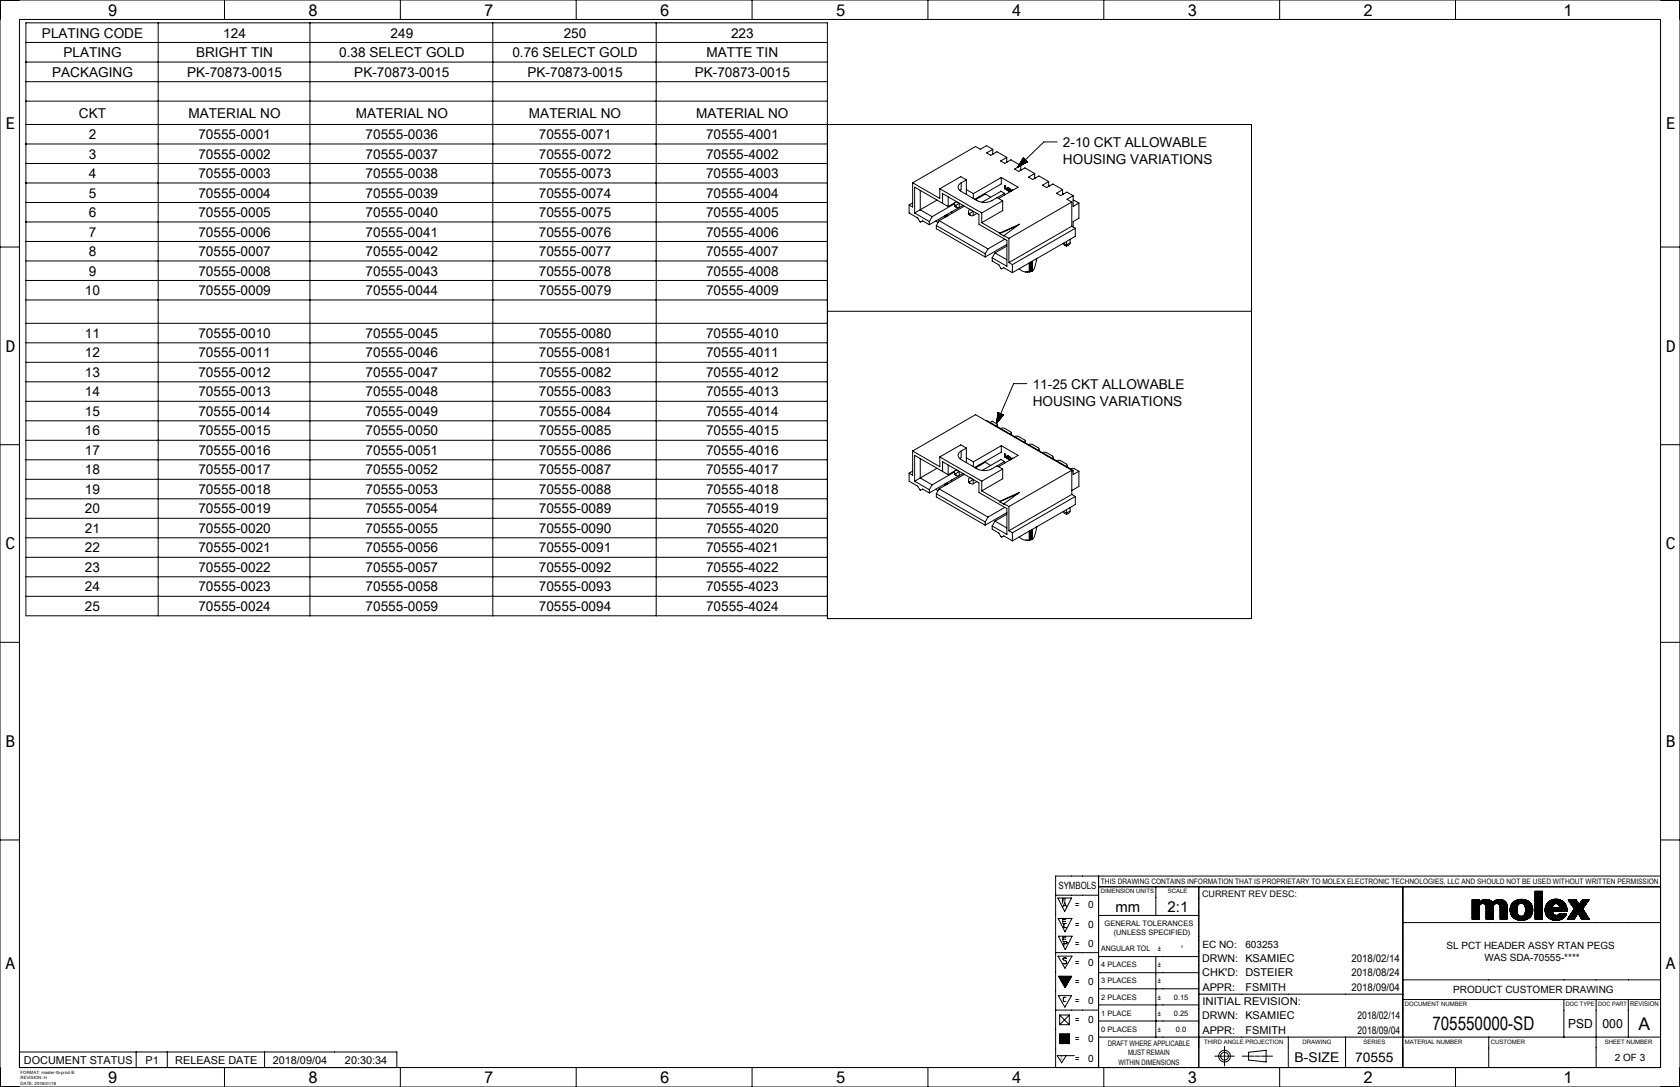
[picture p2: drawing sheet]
<svg xmlns="http://www.w3.org/2000/svg" width="432mm" height="279mm" viewBox="0 0 432 279" stroke-linecap="round" stroke-linejoin="round" font-family="sans-serif">
<g fill="none" stroke="#000" stroke-width=".26">
<path d="M0 0h431.8v279.4h-431.8zM5 5h421.8v269.4h-421.8zM6.7 10.9h206M6.7 16h206M40.7 5.9v152.4M57.7 0v5M79.7 5.9v152.4M102.9 0v5M126.7 5.9v152.4M148.1 0v5M168.7 5.9v152.4M193.3 0v5"/>
<path d="M238.5 0v5M283.7 0v5M328.9 0v5M374.1 0v5M6.7 32h315v127h-109v-153.1h-206v152.4h206M6.7 21h206M6.7 26h206M6.7 37h206M255.2 38.4l-1.6 .9 1.1 .6 1.5-.9 2.6 1.5M255.2 38.4l-1.6-.9-1.6 .9-1.3-.7-16.1 9.3M255.2 39.4l.1 .1M255.2 38.4v1.2"/>
<path d="M271.7 36.5h-3.4l-6.7 6.5M6.7 42h206M6.7 47h206M6.7 52h206M6.7 57.1h206M233.7 52.7v2.1l2.2 1.2 .7 1.1 .5-.3 1.8 1M234.6 47v6.2l-.9-.5M234.6 47l7 4v-2.5M234.6 52.2l-.9 .5M235.1 54.8l3.8 2.1M236.5 53.9l3.1 1.8M236.5 48.9v5"/>
<path d="M236.5 53.9l-1.4 .9M238.9 56.9v.9M239.6 55.7l-.7 1.2M240.5 56.8l.6 .4M240.7 58v.8l12.5 7.2M240.7 58l12.5 7.2M240.8 51.4l-4.3 2.5M241.4 56.7l12.5 7.3M241.4 56.7l-.7 1.3M241.6 48.5l10.7 6.2M242.3 52.3v-2.5l9.3 5.4v2.5l7.2 4.1v6.6l-3.8-2.1M242.8 55.5v.4"/>
<path d="M242.9 55.4v.4M243.2 55.3v.4M243.5 55.1v.4M243.7 53.1l-8.6-5v6.7M243.7 50.6v2.5M244.6 54.4h.1M244.6 54.4l-.1 .5M245.3 52.4v.6M245.3 53l.5 .3M245.3 53l.3 .1M245.3 52.4l-5.7 3.3M245.4 52.1v.5l.2 .2"/>
<path d="M245.6 53.1l.5 .3 .4-.1M245.6 52.8v.3M246.5 53.4l-7.6 4.4M246.5 52.3l-.9 .5M246.5 52.3l-.6-.5-2.2 1.3M246.5 52.3v1M246.6 52.3h-.1M247 47a1.16 1.16 0 0 0-.7 1.1 1.16 1.16 0 0 0 .7 1.1l4.1 2.4a4.2 4.2 0 0 0 3.9 0l1.3-.8 1.4 .8M247 47v1.7l-.3 .2M247.5 52.8l-1 .5M247.9 53l-6.5 3.7M248.4 48.7l1.8 1.1"/>
<path d="M248.4 46.2l-1.5-.8-5.3 3.1M248.4 46.2l-1.4 .8M248.4 46.2v3.8M248.9 55.1l.5 .2M248.9 54.5v.6M248.9 55v.1M249.2 53.8l-.1 .1a.63 .63 0 0 0 .1 1M249.2 53.8l.9 .6M249.2 54.9a.62 .62 0 0 0 .9 .5M249.3 53.8h-.1M250.1 54.4l-.9 .5M250.1 54.4v1"/>
<path d="M250.2 49.8v1.2M250.2 54.3l-.1 .1M251.1 54.9l-1 .5M251.6 50.6l.2 .1M252.3 54.7v2.5M252.3 57.2l4.7 2.7M254.6 50.7l-1.4-.8-2.5 1.4M257 59.9v.2M257 59.9l5-2.3-4 2.9M257.2 49.2l1 .5M257.3 49.2l-4.9 2.8M257.4 45.6l4.3 2.5-5.1 2.9"/>
<path d="M257.4 45.6l-7.2 4.2M257.4 45.6v1.7l-6.9 3.9M257.7 51.6v2.5l-5.4 3.1M257.7 51.6l-5.4 3.1M258.2 49.7l-1.9 1.1M258.2 49.7v.4M258.3 47.9l.3 .9M258.3 47.9v.7l-.1-.1M258.3 48.4l-.1 .1M258.3 47.8v.1M258.4 47.8l.3 .9 .3-.5 .2 .1M258.4 47.8l-.2-.1v.8"/>
<path d="M258.4 47.8l-.1 .1M258.8 40.5l-1.6 .9 1.1 .6 1.5-.9 2.6 1.4M258.8 40.5v1.2M258.8 41.5l.1 .1M258.8 48.7h.1M259.1 48.3l-.3 .5h-.2M259.1 48.3v.7M259.1 48.2l-.5 .6M259.2 48.3h-.1M259.2 48.3v.8l-.1-.1M259.2 48.9l-.1 .1M259.5 49.1l.2 .1"/>
<path d="M259.7 49.2l-.2 .1M259.8 49l-.5 .2 .2 .1M259.8 49.1l-.3 .2M259.8 49.1h.1M259.8 49.1l.1 .1M259.8 48.9v.1M259.8 48.9l-.4-.5 .4 .6M259.9 49.1l-.2 .1M259.9 48.9h-.1M259.9 49.1h.1M260 49l-.2 .1M260 49h.1"/>
<path d="M260.3 48.9l-.4 .2M260.3 48.9h-.5M261.5 58l-4.5 2.1M262.2 42.7l1.5-1.5-1.7 1.6M262.2 41.9l1.1-1.1-1.2 1.3M262.4 42.5l-1.6 .9 1 .7 1.6-.9 2.5 1.4M262.4 42.5v1.3M262.4 43.6l.1 .1M263 42.2l.8-.8-1 .9M263 40.6l1.1 1M263 40.6l-1.4 2.4M263 40.6h.1"/>
<path d="M263.1 40.6l-.2 .1M263.1 40.6l-.3 .3M263.1 40.7l-.4 .4M263.2 40.7l-.6 .5M263.2 40.7l-.8 .9M263.3 40.8l-1 .9M263.4 40.9l-1.5 1.5M263.5 41l-1.7 1.6M263.5 41l-1.8 1.7M263.6 41.1l-1.8 1.7M263.7 41.2l-1.4 1.4M263.7 41.8l.3-.3-.5 .4"/>
<path d="M263.8 41.3l-1.1 1.1M263.9 41.4l-.7 .7M264 41.6l-.1 .1M264.1 41.6h.1M264.1 41.6l-2.5 1.4M265.9 44.6l-1.5 .9 1 .6 1.6-.9 2.5 1.5M265.9 44.6v1.2M265.9 45.6l.2 .1M269.5 46.7l-1.5 .9 1 .6 1.6-.9 2.5 1.5M269.5 46.7v1.2M269.5 47.7l.2 .1M273.1 48.8l-1.6 .9 1.1 .6 1.6-.9 1.6 .9"/>
<path d="M273.1 48.8v1.2M273.1 49.8l.2 .1M275.5 51.9l-16.2 9.4M275.5 51.9v6.3M275.5 58.2l-16.2 9.3M275.5 58.2l.9 .5M275.8 51.5l1.5 .7M275.8 50.3l-1.6 .9 1.3 .7M275.8 50.3v2.7l1.5-.8M276.4 58.7l-16.2 9.3M276.4 58.7v2.1l-16.2 9.3M277.3 52.2v3.9l-1.5 .8v1.5"/>
<path d="M0 63.5h5M6.7 62.1h206M6.7 67.1h206M6.7 72.1h206M6.7 77.1h206M253.2 65.2v.8M253.9 64l-.7 1.2M255 66.3v.8l1.7 1 .6 .9 .2 .1 .5-.3 2.2 1.3M255.7 65l3.1 1.8M255.7 65l-.7 1.3M257 60.1l1 .6v-.2M258 60.5l1.3 .8"/>
<path d="M258.3 61.5l-4.4 2.5M258.8 63.2l-3.1 1.8M258.8 62.8l-5.6 3.2M259.3 67.5l.9 .5M259.3 61.3v6.2M260.2 68v2.1M262 69.1l1 .7 1.5 .1M264.3 69.9h-.7M264.5 67.6v2.3M264.7 69.9h-.2M264.7 67.5v2.4M264.9 69.8l-.2 .1"/>
<path d="M264.9 67.4v2.4M265.2 67.2v2.6h-.3M265.3 69.7h-.1M265.3 67.2v2.5M266.4 66.5l-.5 2.3-.6 .9M266.6 66.4h.1M266.6 66.4l-.2 .3M273.2 62.6l.9 .7M273.4 62.5l.7 .4M274.1 62.9v.4M274.1 62v.9M275.1 62.4l-.3 .5-.7 .4"/>
<path d="M275.1 61.5v.9M275.1 62.4l-1 .5M426.8 63.5h5M6.7 83.1h206M6.7 88.1h206M6.7 93.1h206M6.7 98.1h206M212.7 80h109M263.9 98.6h-3.4l-4.4 10.3M0 114.3h5M6.7 103.2h206M6.7 108.2h206"/>
<path d="M6.7 113.2h206M6.7 118.2h206M234.6 115.9v6.2l-.9-.5M234.6 115.9l7 4.1v-2.5M234.6 115.9l16.1-9.3 24.8 14.3M236.5 117.9v5M241.6 117.5l10.7 6.2M243.7 119.5v2.5M247 115.9a1.16 1.16 0 0 0-.7 1.1 1.16 1.16 0 0 0 .7 1.1l4.1 2.4a4.2 4.2 0 0 0 3.9 0l1.3-.8 1.4 .9M247 115.9v1.7l-.3 .3M248.4 115.2v3.7M248.4 117.7l1.8 1"/>
<path d="M248.4 115.2l-1.5-.9-5.3 3.2M248.4 115.2l-1.4 .7M250.2 118.7v1.2M251.6 119.5l.2 .1M253.4 108.1l.2-.1 22.2 12.9M254.5 108.6l.5-.3 1.1 .6M254.6 119.6l-1.4-.8-2.5 1.5M256.1 108.9l.2 .3-.2 .3M256.3 109.2v.4M256.4 108.5l.9-2.1-1 2.3M256.5 106.5l.1-.4-.2 .6M256.5 106.1l1.4 .6"/>
<path d="M256.5 106.1l-.4 2.8M256.5 106.1h.1M256.6 106.1l-.1 .2M256.7 106.2l-.3 .7M256.7 106.2l-.4 1M256.8 106.2l-.5 1.2M256.9 106.2l-.6 1.4M256.9 106.3l-.7 1.7M257 106.3l-.8 1.9M257.1 106.3l-.9 2.1M257.1 106.3l-1 2.3M257.2 110.1h.8l1.7 .9 .2 .2-.2 .4"/>
<path d="M257.2 118.1l1 .5M257.3 107.4l.3-.8-.5 1M257.3 118.1l-4.9 2.8M257.4 106.4l-.9 2M257.4 114.6v1.6l-6.9 4M257.4 114.6l4.3 2.5-5.1 2.8M257.4 114.6l-7.2 4.1M257.4 106.5l-.7 1.7M257.5 106.5l-.6 1.4M257.5 106.5l-.5 1.2M257.7 106.6l-.2 .5M257.8 106.6l-.2 .4"/>
<path d="M257.8 106.6l-.1 .2M257.9 106.7h.1M257.9 106.7l-1.8 2.2M258.2 118.6l-1.9 1.1M258.2 118.6v.5M258.3 116.8l.3 .9M258.3 116.8v.7l-.1-.1M258.3 117.4h-.1M258.3 116.7v.1M258.4 116.7l.3 .9M258.4 116.7l-.2-.1v.8M258.4 116.8h-.1"/>
<path d="M258.8 117.6h.1M258.8 117.6v.1M258.8 117.6l-.2 .1M259.1 117.3l-.3 .5-.2-.1M259.1 117.3v.7M259.1 117.1l-.4 .5M259.2 117.2l-.1 .1M259.2 117.2v.8h-.1M259.2 117.2l-.2-.1-.3 .5M259.2 117.9l-.1 .1M259.5 118l.2 .1M259.7 118.1l-.2 .1"/>
<path d="M259.8 117.9l-.5 .2 .2 .1M259.8 118.1l-.3 .1M259.8 118.1h.1M259.8 118v.1M259.8 118l.1 .1M259.9 118l-.2 .1M259.9 117.8l-.1 .1M259.9 118h.1M259.9 111.3v.4M260 118h.1M260 118h-.2M260.3 117.8l-.4 .2"/>
<path d="M260.3 117.8l-.5 .1-.4-.6 .4 .6M260.8 112.2h1l1.6 1 .1 .3-.2 .2M263.5 113.4v.4M264.4 114.3h1l1.6 .9 .1 .3-.2 .2M267.1 115.4v.5M268 116.4l.8-.1 1.7 .9 .2 .3-.2 .3M270.7 117.5v.4M271.5 118.4l.9-.1 1.7 1 .2 .2-.2 .4M274.3 119.6v.4M426.8 114.3h5M6.7 123.2h206M6.7 128.2h206"/>
<path d="M6.7 133.2h206M6.7 138.2h206M233.7 121.6v2.1l2.2 1.3 .7 1 .5-.3 1.8 1M234.6 121.1l-.9 .5M235.1 123.7l3.8 2.2M236.5 122.9l3.1 1.7M236.5 122.9l-1.4 .8M238.9 125.9v.8M239.6 124.6l-.7 1.3M240.5 125.7l.6 .4M240.7 126.9v.8l12.5 7.3M240.7 126.9l12.5 7.3"/>
<path d="M240.8 120.4l-4.3 2.5M241.4 125.7l12.5 7.2M241.4 125.7l-.7 1.2M242.3 121.2v-2.5l9.3 5.4v2.5l7.2 4.1v6.7l-3.8-2.2M242.8 124.4v.5M242.9 124.3v.5M243.2 124.2v.4M243.5 124v.4M243.7 122l-8.6-5v6.7M244.6 123.4l-.1 .4M244.6 123.4h.1M245.3 121.9v-.6l-5.7 3.3"/>
<path d="M245.3 121.9l.5 .3M245.4 121.9h-.1M245.4 121.1v.5l.2 .1M245.6 121.7a.62 .62 0 0 0 .9 .6M246.5 122.3l-7.6 4.4M246.5 121.2l-.9 .5M246.5 121.2l-.6-.4-2.2 1.2M246.5 121.2v1.1M246.6 121.2h-.1M247.5 121.7l-1 .6M247.9 121.9l-6.5 3.8M248.9 123.4v.6"/>
<path d="M248.9 124l.5 .3M248.9 124h.1M249.2 123.8a.62 .62 0 0 0 .9 .5M249.3 122.7l-.2 .1a.63 .63 0 0 0 .1 1M250.1 123.3l-.9 .5M250.1 123.3v1M250.2 123.3h-.1M251.1 123.8l-1 .5M252.3 123.7v2.5M252.3 126.2l4.7 2.7M253.2 134.2v.8M253.9 132.9l-.7 1.3"/>
<path d="M255 135.2v.8l1.7 1 .6 .9 .2 .2 .5-.4 2.2 1.3M255.7 133.9l3.1 1.8M255.7 133.9l-.7 1.3M257 128.9v.1M257 129l1 .6v-.1M257 128.9l5-2.3-4 2.9M257.7 120.6v2.5l-5.4 3.1M257.7 120.6l-5.4 3.1M258 129.5l1.3 .7M258.3 130.4l-4.4 2.5M258.8 132.2l-3.1 1.7M258.8 131.8l-5.6 3.2"/>
<path d="M259.3 130.2v6.2M259.3 136.4l.9 .5M260.2 136.9v2.1M261.5 126.9l-4.5 2.1M262 138l1 .7 1.5 .1M264.3 138.8h-.7M264.5 136.5v2.3M264.7 138.8h-.2M264.7 136.4v2.4M264.9 138.8h-.2M264.9 136.3v2.5M265.2 138.7l-.3 .1"/>
<path d="M265.2 136.1v2.6M265.3 138.7h-.1M265.3 136.1v2.6M266.4 135.5l-.5 2.3-.6 .9M266.6 135.4l-.2 .3M273.2 131.5l.9 .7M273.4 131.4l.7 .5M274.1 131.9v.3M274.1 131v.9M275.1 131.4l-.3 .4-.7 .4M275.1 130.5v.9M275.1 131.4l-1 .5"/>
<path d="M275.1 120.5l.9-.1 1.3 .7M275.5 120.9v6.2M275.5 120.9l-16.2 9.3M275.5 127.1l-16.2 9.3M275.5 127.1l.9 .5M275.8 120.9v1.1l1.5-.9M275.8 120.9l-.3 .2M276.4 127.6v2.1l-16.2 9.3M276.4 127.6l-16.2 9.3M277.3 121.1v3.9l-1.8 1.1M6.7 143.2h206M6.7 148.3h206"/>
<path d="M6.7 153.3h206M0 165.1h5M426.8 165.1h5M0 215.9h5M426.8 215.9h5M271.3 230.1h11.1M271.9 230.8h3.5l-1.7 3.5zM272 236.1h3.5l-1.8 3.4zM273.1 231.6h.7M273.2 236.8h.7M273.2 233.1l.5-1.1 .4 1.1M273.4 232.8h.6"/>
<path d="M273.8 231.1h-.7v1.1M273.9 236.3h-.7v1.1M274.1 237.4h-.5l-.2 .3 .1 .6 .6 .2M282.4 225.2v49.2M282.4 227.9h144.4M282.4 235.3h25.7M297.1 227.9v7.4M308.1 227.9v46.5M360.6 237.1h66.2M360.6 227.9v46.5M378.4 233.2l1.8-1.8-1.8 1.9M378.5 231.3l-.1 .1"/>
<path d="M378.6 231.3l-.2 .2M378.7 231.3l-.3 .3M378.8 236.3l1.4-1.3-1.3 1.3M378.8 231.3l-.4 .4M378.9 231.3l-.5 .5M379 231.3l-.6 .6M379.1 231.3l-.7 .7M379.2 231.3l-.8 .8M379.4 231.3l-1 1M379.5 231.3l-1.1 1.1M379.7 231.3l-1.3 1.3M379.8 231.3l-1.4 1.4"/>
<path d="M379.9 231.3l-1.5 1.5M380 231.3l-1.6 1.6M380.1 231.3l-1.7 1.7M380.2 236.1l-.2 .2M380.2 236l-.3 .3M380.2 235.9l-.4 .4M380.2 235.8l-.5 .5M380.2 235.7l-.6 .6M380.2 235.6l-.7 .7M380.2 235.5l-.8 .8M380.2 235.4l-.9 .9M380.2 235.3l-1 1"/>
<path d="M380.2 235.3l-1.1 1M380.2 235.1l-1.2 1.2M380.2 234.8l-1.5 1.5M380.2 234.7l-1.6 1.6M380.2 234.6l-1.7 1.7M380.2 234.5l-1.8 1.8M380.2 234.4l-1.8 1.9M380.2 234.4l-1.8 1.8M380.2 234.2l-1.8 1.9M380.2 234.2l-1.8 1.8M380.2 234.1l-1.8 1.8M380.2 234l-1.8 1.8"/>
<path d="M380.2 233.9l-1.8 1.8M380.2 233.8l-1.8 1.8M380.2 233.7l-1.8 1.9M380.2 233.6l-1.8 1.8M380.2 233.5l-1.8 1.9M380.2 233.5l-1.8 1.8M380.2 233.3l-1.8 1.9M380.2 233.3l-1.8 1.8M380.2 233.2l-1.8 1.8M380.2 231.9l-1.8 1.8M380.2 231.8l-1.8 1.8M380.2 231.7l-1.8 1.8"/>
<path d="M380.2 231.6l-1.8 1.9M380.2 231.5l-1.8 1.8M380.2 231.3l-1.8 1.8M380.2 233l-1.8 1.9M380.2 233l-1.8 1.8M380.3 232.8l-1.9 1.9M380.3 232.7l-1.9 1.9M380.6 231.6l-2.2 2.2M380.8 231.5l-2.4 2.4M381 231.4l-2.6 2.6M381.1 231.3l-2.7 2.8M381.3 231.3l-2.9 2.9"/>
<path d="M381.4 231.2l-3 3M381.5 231.2l-3.1 3.2M381.6 231.2l-3.2 3.2M381.7 231.2l-3.3 3.3M381.8 231.2l-1.2 1.2M381.8 232.6l1.3-1.1-1.2 1.2M381.9 232.8l1.3-1.3-1.3 1.3M381.9 231.2l-1.2 1.1M382 233.1a.89 .89 0 0 0-.9-.9 .89 .89 0 0 0-.9 .9v3.2h-1.8M382 236.3h1.8M382 233.1v3.2M382 231.2l-1.1 1.1"/>
<path d="M382.1 231.2l-1.1 1M382.2 231.2l-1.1 1M382.3 231.2l-1.1 1M382.4 231.2l-1.1 1.1M382.4 231.2l-1 1.1M382.5 231.3l-1.1 1M382.6 231.3l-1.1 1M382.6 231.3l-1.1 1.1M382.7 231.3l-1.1 1.1 1.2-1.1M382.8 231.4l-1.1 1.1M382.9 231.4l-1.1 1.1M382.9 231.4l-1.1 1.2"/>
<path d="M383.2 231.6l-1.2 1.3 1.3-1.3M383.3 231.7l-1.3 1.3M383.4 231.7l-1.4 1.4M383.4 231.8l-1.4 1.4M383.5 231.8l-1.5 1.5M383.5 231.8l-1.5 1.6M383.6 231.9l-1.6 1.6M383.6 231.9l-1.6 1.7M383.7 232l-1.7 1.6M383.7 232a2.3 2.3 0 0 0-3.5 0v-.7h-1.8v5M383.8 236.3h.1M383.8 236.2l-.1 .1"/>
<path d="M383.8 236.1l-.2 .2M383.8 236l-.3 .3M383.8 235.9l-.4 .4M383.8 235.8l-.5 .5M383.8 235.7l-.6 .6M383.8 235.5l-.8 .8M383.8 235.4l-.9 .9M383.8 235.3l-1 1M383.8 235.2l-1.1 1.1M383.8 235.1l-1.2 1.2M383.8 235l-1.3 1.3M383.8 234.9l-1.4 1.4"/>
<path d="M383.8 234.8l-1.5 1.5M383.8 234.6l-1.7 1.7M383.8 234.5l-1.8 1.8M383.8 234.3l-1.8 1.9M383.8 234.3l-1.8 1.8M383.8 234.2l-1.8 1.8M383.8 234.1l-1.8 1.8M383.8 234l-1.8 1.9M383.8 233.9l-1.8 1.8M383.8 233.8l-1.8 1.9M383.8 233.7l-1.8 1.9M383.8 233.6l-1.8 1.9"/>
<path d="M383.8 233.6l-1.8 1.8M383.8 233.4l-1.8 1.9M383.8 233.4l-1.8 1.8M383.8 233.3l-1.8 1.8M383.8 233.2l-1.8 1.8M383.8 233.1l-1.8 1.9M383.8 233l-1.8 1.8M383.8 232.9l-1.8 1.9M383.9 232.8l-1.9 1.9M384.2 231.5l-2.2 2.3M384.4 231.4l-2.4 2.4M384.6 231.3l-2.6 2.6"/>
<path d="M384.8 231.3l-2.8 2.8M384.8 231.2l-2.8 2.9M385 232.3l1.1-1-1.1 1M385 231.2l-3 3M385.1 231.2l-3.1 3.1M385.1 232.3l1.1-1-1 1.1M385.2 231.2l-3.2 3.2M385.3 231.2l-3.3 3.3M385.4 231.2l-3.4 3.4M385.5 231.2l-1.2 1.1M385.6 231.2l-1.2 1.1M385.6 233.1a.89 .89 0 0 0-.9-.9 .89 .89 0 0 0-.9 .9v3.2"/>
<path d="M385.6 235.6l1.7-1.7-1.7 1.8M385.6 233.9l1.7-1.7-1.7 1.8M385.6 233.7l1.6-1.6-1.6 1.7M385.6 233.1v3.2M385.6 231.2l-1 1M385.7 231.2l-1.1 1M385.8 231.2l-1 1M385.8 236.3l1.5-1.5-1.4 1.5M385.9 231.2l-1.1 1M385.9 231.2l-1 1.1M386.4 231.4l-1.2 1M386.5 231.4l-1.1 1.1"/>
<path d="M386.5 231.5l-1.1 1.1 1.2-1.1M386.6 231.5l-1.1 1.3 1.2-1.2M386.8 231.6l-1.3 1.3M386.8 231.7l-1.2 1.3M386.9 231.8l-1.3 1.3M387 231.8l.3 .8v3.7h-1.7M387 231.8a2.3 2.3 0 0 0-3.3 .2M387 231.8l-1.4 1.5M387 231.9l-1.4 1.4M387.1 231.9l-1.5 1.5M387.1 232l-1.5 1.5M387.1 232l-1.5 1.6"/>
<path d="M387.3 232.3l-1.7 1.7M387.3 232.4l-1.7 1.8M387.3 232.5l-1.7 1.7M387.3 232.5l-1.7 1.8M387.3 234.9l-1.3 1.4M387.3 234.6l-1.6 1.7M387.3 234.6l-1.7 1.7M387.3 234.5l-1.7 1.8M387.3 234.4l-1.7 1.7M387.3 234.3l-1.7 1.8M387.3 234.2l-1.7 1.8M387.3 234.1l-1.7 1.8"/>
<path d="M387.3 234l-1.7 1.8M387.3 233.7l-1.7 1.8M387.3 233.6l-1.7 1.8M387.3 233.6l-1.7 1.7M387.3 233.4l-1.7 1.8M387.3 233.4l-1.7 1.7M387.3 233.3l-1.7 1.8M387.3 233.2l-1.7 1.7M387.3 233.1l-1.7 1.8M387.3 233l-1.7 1.8M387.3 232.9l-1.7 1.8M387.3 232.8l-1.7 1.8"/>
<path d="M387.3 232.7l-1.7 1.8M387.3 232.7l-1.7 1.7M387.3 236.2l-.1 .1M387.3 236.1l-.2 .2M387.3 236l-.2 .3M387.3 235.9l-.4 .4M387.3 235.8l-.4 .5M387.3 235.7l-.5 .6M387.3 235.7l-.6 .6M387.3 235.5l-.7 .8M387.3 235.5l-.8 .8M387.3 235.4l-.9 .9"/>
<path d="M387.3 235.3l-1 1M387.3 235.2l-1.1 1.1M387.3 235.1l-1.1 1.2M387.3 235l-1.3 1.3M388.5 235.3l.6 .7M388.5 235.3l1.4-1.3-1.4 1.4M388.9 235.8l1.1-1.1-1.1 1.2M389 231.8l-.3 .4M389.1 236l1-1-1 1M389.2 231.7l-.7 .7M389.5 231.5l-1.1 1.1M389.7 231.4l-1.4 1.4"/>
<path d="M389.8 231.4l-1.5 1.5M389.9 233.8l-1.4 1.5M389.9 233.6l-1.5 1.6 1.5-1.5M389.9 234.1l-1.3 1.3M389.9 234.2l-1.3 1.3M389.9 233.5l-1.5 1.6M389.9 234.3l-1.3 1.2M389.9 233.4l-1.6 1.6M389.9 234.3l-1.2 1.3 1.2-1.2M389.9 233.3l-1.6 1.7M389.9 234.5l-1.1 1.2M390 233.2l-1.7 1.7"/>
<path d="M390 234.6l-1.2 1.2 1.2-1.2M390 231.3l-1.8 1.8M390 233l-1.7 1.8M390 233l-1.8 1.7M390.1 234.8l-1.1 1.1M390.1 231.3l-1.9 1.9M390.1 234.9l-1.1 1M390.1 232.8l-.2 1.3a1.1 1.1 0 0 0 .6 1.3 1.1 1.1 0 0 0 1.4-.5M390.1 232.8l.1-.2a.98 .98 0 0 1 1.7 .2M390.1 232.8l-1.9 1.9M390.1 232.7l-1.9 1.9M390.2 235.1l-1 1"/>
<path d="M390.2 231.3l-2 2M390.2 235.2l-.9 .9 1-.9M390.3 231.2l-2.1 2.2M390.3 235.3l-.9 .9M390.4 235.3l-.9 .9M390.4 235.4l-.9 .8M390.4 231.2l-2.3 2.3M390.5 235.4l-.9 .9M390.5 231.2l-2.4 2.4M390.5 235.4l-.8 .9M390.6 235.5l-.9 .8M390.7 231.2l-2.6 2.5"/>
<path d="M390.7 231.2l-2.6 2.6M390.9 231.2l-2.8 2.7M390.9 235.5l-1.1 .9M390.9 231.2l-2.8 2.8M390.9 235.5l-.8 .9 .9-.9M391 231.2l-2.9 2.9M391.1 231.2l-3 2.9M391.1 235.5l-.9 1M391.2 231.2l-3.1 3M391.2 235.5l-1 1M391.3 231.2l-3.1 3.1M391.3 235.5l-1 1"/>
<path d="M391.4 231.2l-3.2 3.2M391.5 231.2l-3.3 3.3M391.6 231.2l-1.1 1.1M391.6 235.3l-1.2 1.2M391.6 232.4l1-.9-.9 1M391.7 231.2l-1.1 1M391.7 231.2l-.9 1M391.8 231.3l-.9 .9M391.9 231.3l-.9 .9M391.9 232.8l.2 .8-.2 1.3M392 231.3l-.9 .9M392 231.3l-.8 .9 1.1-.8"/>
<path d="M392.1 234.4l1.6-1.6-1.7 1.7M392.1 233.4l1.3-1.3-1.3 1.4M392.1 234.2l1.6-1.6-1.6 1.7M392.3 231.4l-.9 .9M392.4 231.4l-.9 .9M392.5 231.5l-1 .8M392.5 231.5l-.9 .9M392.7 231.6l-.9 1M392.8 231.6l-1 1M392.9 231.7l-1 1M392.9 231.7l-1 1.1M392.9 231.7l.7 .7"/>
<path d="M392.9 231.7a2.97 2.97 0 0 0-4.8 2.2l.4 1.4M392.9 236l-1 .5-1.1 .1-1.7-.6M393 231.7l-1.1 1.1M393 231.8l-1.1 1.1M393.1 231.8l-1.1 1.1M393.1 231.9l-1.1 1.1M393.2 231.9l-1.2 1.2M393.3 232l-1.3 1.2M393.3 232l-1.2 1.3M393.4 232.2l-1.3 1.3M393.5 232.2l-1.4 1.4M393.5 232.3l-1.4 1.4"/>
<path d="M393.5 235.4l-.6 .6M393.5 232.3l-1.4 1.5M393.6 232.4l-1.5 1.5M393.6 232.4l.4 1.5-.4 1.4M393.6 235.3l-.7 .7M393.6 232.4l-1.5 1.6M393.6 235.3l-.8 .8M393.6 232.5l-1.5 1.6M393.7 235.1l-1.2 1.1M393.7 235l-1.3 1.3M393.8 232.9l-1.8 1.7M393.8 232.9l-1.8 1.9"/>
<path d="M393.8 234.8l-1.6 1.6M393.8 233l-1.9 1.9M393.8 233l-2 2.2M393.9 234.6l-1.8 1.8M393.9 233.1l-3.4 3.4 3.4-3.3M393.9 234.5l-1.9 2M393.9 233.3l-3.3 3.3M393.9 233.3l-3.2 3.3M393.9 234.4l-2.1 2.1M393.9 234.3l-2.2 2.2M393.9 233.4l-3.1 3.2 3.1-3.1M393.9 234.2l-2.3 2.3"/>
<path d="M393.9 233.6l-3 3M393.9 234.1l-2.4 2.5M393.9 233.6l-2.9 3M394 234l-2.6 2.6M394 233.8l-2.9 2.8M394 233.9l-2.7 2.7M394 233.8l-2.8 2.8M394.6 236.1l1.8-1.7-1.8 1.9M394.6 233.5l1.8-1.8-1.8 1.9M394.6 230.4l1.4-1.3-1.4 1.4M394.6 229.6l.5-.5-.5 .5M394.7 229.1l-.1 .1"/>
<path d="M394.7 229.1l-.1 .2M394.8 229.1l-.2 .3M394.9 229.1l-.3 .3M395.2 229.1l-.6 .6M395.3 229.1l-.7 .7M395.4 229.1l-.8 .8M395.4 229.1l-.8 .9M395.6 229.1l-1 1M395.6 229.1l-1 1.1M395.7 229.1l-1.1 1.2M395.8 229.1l-1.2 1.2M396.1 229.1l-1.5 1.5"/>
<path d="M396.2 236.3l.2-.2-.2 .2M396.2 229.1l-1.6 1.6M396.3 229.1l-1.7 1.7M396.3 229.1l-1.7 1.8M396.4 236.2l-.1 .1M396.4 235.9l-.4 .4M396.4 235.7l-.5 .6M396.4 235.7l-.6 .6M396.4 235.6l-.7 .7M396.4 235.5l-.8 .8M396.4 235.4l-.9 .9M396.4 235.3l-1 1"/>
<path d="M396.4 235.2l-1.1 1.1M396.4 235l-1.3 1.3M396.4 234.9l-1.4 1.4M396.4 234.7l-1.6 1.6M396.4 234.6l-1.7 1.7M396.4 234.5l-1.8 1.8M396.4 234.2l-1.8 1.9M396.4 234.1l-1.8 1.9M396.4 234l-1.8 1.9M396.4 234l-1.8 1.8M396.4 233.8l-1.8 1.9M396.4 233.8l-1.8 1.8"/>
<path d="M396.4 233.7l-1.8 1.8M396.4 233.6l-1.8 1.8M396.4 233.5l-1.8 1.9M396.4 233.4l-1.8 1.8M396.4 233.3l-1.8 1.9M396.4 233.2l-1.8 1.9M396.4 233.1l-1.8 1.9M396.4 233.1l-1.8 1.8M396.4 232.9l-1.8 1.9M396.4 232.9l-1.8 1.8M396.4 232.8l-1.8 1.8M396.4 232.7l-1.8 1.8"/>
<path d="M396.4 232.6l-1.8 1.9M396.4 232.5l-1.8 1.8M396.4 232.4l-1.8 1.9M396.4 232.3l-1.8 1.9M396.4 232.2l-1.8 1.8M396.4 232.1l-1.8 1.9M396.4 232l-1.8 1.9M396.4 231.9l-1.8 1.9M396.4 231.9l-1.8 1.8M396.4 231.6l-1.8 1.8M396.4 231.5l-1.8 1.8M396.4 231.4l-1.8 1.9"/>
<path d="M396.4 231.3l-1.8 1.8M396.4 231.2l-1.8 1.9M396.4 231.1l-1.8 1.9M396.4 231l-1.8 1.9M396.4 231l-1.8 1.8M396.4 230.8l-1.8 1.9M396.4 230.8l-1.8 1.8M396.4 230.7l-1.8 1.8M396.4 230.6l-1.8 1.8M396.4 230.5l-1.8 1.9M396.4 230.4l-1.8 1.8M396.4 230.3l-1.8 1.9"/>
<path d="M396.4 230.2l-1.8 1.9M396.4 230.1l-1.8 1.9M396.4 230.1l-1.8 1.8M396.4 229.9l-1.8 1.9M396.4 229.8l-1.8 1.9M396.4 229.8l-1.8 1.8M396.4 229.6l-1.8 1.9M396.4 229.6l-1.8 1.8M396.4 229.5l-1.8 1.8M396.4 229.4l-1.8 1.8M396.4 229.3l-1.8 1.9M396.4 229.2l-1.8 1.8"/>
<path d="M396.4 229.1l-1.8 1.9M396.4 229.1v7.2h-1.8M396.4 229.1h-1.8v7.2M397.1 233.6v.6M397.1 234.2a2.52 2.52 0 0 0 2.5 2.3M397.2 234.5l3.3-3.3-3.3 3.3M397.3 232.7l-.2 .9M397.9 235.8l1.2-1.2-1.2 1.2M398.1 236l1.2-1.1-1.1 1.2M398.4 231.5l-.9 .9M398.5 231.4l-1.1 1.1M398.8 231.3l-1.5 1.5"/>
<path d="M398.8 236.4l1.2-1.1-1.1 1.1M398.8 231.3l-1 .7-.5 .7M398.9 231.3l-1.6 1.6M399 231.2l-1.7 1.8M399.1 233.1l-1.8 1.8 1.8-1.7M399.1 233l-1.8 1.8M399.1 234.4l-1.3 1.3M399.1 234.5l-1.2 1.3M399.1 231.2l-1.9 1.9M399.1 233.3l-1.7 1.8 1.8-1.8M399.1 232.8l-1.8 2M399.2 234.7l-1.2 1.2"/>
<path d="M399.2 232.7l-2 2M399.2 234.8l-1.1 1.2 1.1-1.2M399.3 231.2l-2.1 2.1M399.3 233.3l-1.9 1.9 2-1.9M399.3 231.2l-2.1 2.2M399.4 235l-1.1 1.1M399.4 232.5a.9 .9 0 0 1 1-.1 .9 .9 0 0 1 .4 .9h-1.7zM399.4 235.1l-1.1 1M399.4 235.1l-1 1.1M399.5 233.3l-2 2 2-2M399.5 231.2l-2.4 2.3M399.5 236.5l1.8-1.7-1.7 1.7"/>
<path d="M399.5 235.1l-1.1 1.1M399.6 235.2l-1.1 1M399.6 231.1l-2.5 2.5M399.6 235.2l-1.1 1.1M399.7 233.3l-2.2 2.1M399.7 235.2l-1.1 1.1M399.7 231.1l-2.6 2.6M399.7 233.3l-2.1 2.1M399.7 231.1l-2.6 2.7M399.8 235.3l-1.2 1M399.8 235.3l-1.1 1M399.8 233.3l-2.2 2.2 2.3-2.2"/>
<path d="M399.9 231.1l-2.8 2.8M399.9 234.3l2.2-2.2-2.2 2.2M400 233.3l-2.3 2.3M400 231.1l-2.9 3M400.1 235.3l-1.2 1.1M400.1 233.3l-2.4 2.3M400.1 231.1l-3 3M400.1 235.3l-1.1 1.1M400.2 233.3l-2.4 2.4M400.2 231.1l-3.1 3.1M400.3 233.3l-1.1 1M400.3 235.3l-1.3 1.2"/>
<path d="M400.3 231.2l-3.2 3.1M400.4 231.2l-3.2 3.2M400.4 233.3l-1.1 1M400.4 233.3l-1 1M400.5 236.5l1.6-1.7-1.8 1.7M400.6 232.5l1-.9-1 .9M400.6 233.3l-1.1 1M400.6 231.2l-3.4 3.4M400.7 232.6l1-.9-1 .9M400.7 231.2l-1.2 1.2M400.7 233.3l-1.1 1M400.8 231.2l-1.2 1.1"/>
<path d="M400.8 231.3l-1 1M400.8 231.3l-1.2-.2-.8 .2M400.8 231.3l.8 .3 .8 .9M400.9 234.8l-1.7 1.7 1.2-1.3M400.9 231.3l-1 1M400.9 234.8l-1.6 1.7M401 231.3l-1 1M401 231.3l-.9 1M401.1 234.8l-1.8 1.7M401.1 231.3l-.9 1 1-.9M401.1 234.8l-1.7 1.7M401.2 231.4l-.9 .9 1-.9"/>
<path d="M401.3 231.5l-.9 .9M401.4 231.5l-.9 .9M401.4 234.8l-1.7 1.7M401.5 231.5l-1 1M401.5 234.8l-1.7 1.7M401.6 236.2l-2 .3M401.6 234.8l-1.6 1.7 1.7-1.7M401.7 231.7l-.9 1.1 1-1.1M401.8 234.8l-1.7 1.7M401.8 231.8l-1 1.1 1.1-1.1M401.9 234.3l.8-.8-.8 .8M401.9 234.8l-1.8 1.7"/>
<path d="M401.9 231.9l-1.1 1.1M402 231.9l-1.1 1.2M402 234.8l-1.7 1.7M402 232l-1.1 1.1M402.1 232l-2.3 2.3 .9-1M402.2 232.2l-2.1 2.1M402.3 232.3l-2.1 2M402.3 234.8l-1.8 1.7M402.3 232.3l-2 2M402.3 234.8l-1.6 1.7M402.3 232.4l-1.9 1.9M402.3 235.5l-.4 .5"/>
<path d="M402.4 232.4l-1.9 1.9M402.4 232.5l.4 1.8h-3.7a.99 .99 0 0 0 .9 1M402.4 232.5l-1.8 1.8M402.4 232.5l-1.7 1.8M402.4 234.8l-1.6 1.7M402.5 232.6l-1.7 1.7M402.5 232.7l-1.7 1.6M402.5 234.8l-1.6 1.6M402.5 235.3l-.9 .9M402.5 232.7l-1.5 1.6M402.5 232.8l-1.5 1.5M402.6 235.1l-1.1 1.1"/>
<path d="M402.6 232.9l-1.5 1.4M402.6 232.9l-1.4 1.4M402.6 233l-1.3 1.3M402.6 235l-1.3 1.3M402.6 234.8l-1.6 1.6M402.6 233l-1.2 1.3M402.6 234.9l-1.4 1.4M402.7 234.8h-1.9l-.8 .5M402.7 234.8l-.3 .7-.8 .7M402.7 233.1l-1.2 1.2M402.7 233.2l-1.1 1.1M402.7 233.3l-1 1"/>
<path d="M402.8 233.6l-.8 .7M402.8 233.6l-.7 .7M402.8 233.7l-.6 .6M402.8 233.8l-.4 .5 .4-.4M402.8 234l-.3 .3M402.8 234.1l-.2 .2M402.8 234.2l-.1 .1M402.8 234.2v.1M403.2 231.5l.2-.2-.2 .2M403.2 231.3h.1M403.6 231.3l-.3 .3 .3-.3M403.6 232l.7-.7-.7 .7"/>
<path d="M403.7 231.3l-.3 .4 .4-.4M403.9 231.3l-.5 .5M404 231.3l-.6 .5M404.1 231.3l-.6 .6M404.3 233.1l1.2-1.2-1.2 1.2M404.4 231.3l-.8 .8M404.5 231.3l-.9 .8M404.6 236.3l1-1.6 .9 1.6M404.6 231.3l-.9 .9 1-.9M404.6 236.2v.1M404.8 231.3l-1 1M404.8 235.9l-.3 .4"/>
<path d="M404.9 231.3l-1.1 1.1M404.9 235.8l-.5 .5M405 231.3l-1.2 1.1M405 231.3l-1.1 1.2M405.1 231.3h-2l1.5 2.3-1.8 2.7h1.8M405.1 231.3l.7 1.2 .9-1.2h1.7M405.1 231.3l-1.2 1.2M405.1 235.5l-.8 .8M405.1 231.4l-1 1.3 1.2-1.1-1.2 1.2M405.2 235.3l-1 1M405.3 231.7l-1.2 1.2M405.3 231.7l-1.1 1.2"/>
<path d="M405.4 231.8l-1.2 1.2M405.4 235l-1.3 1.3M405.4 231.8l-1.1 1.2M405.5 234.8l-1.4 1.5M405.6 232.1l-1.2 1.2 1.1-1.3-1.1 1.2M405.6 232.1l-1.1 1.3 1.2-1.2M405.7 232.3l-1.2 1.2M405.7 232.3l-1.1 1.2M405.8 232.4l-1.2 1.2 1.2-1.2M405.9 235.2l1.2-1.2-1.2 1.3M406.2 232l.8-.7-.9 .8M406.5 236.3h2"/>
<path d="M406.7 231.3v.1M406.8 231.3l-.3 .3M406.8 233.6l1.7 2.7M406.8 233.6l-1.1 1.2M406.9 233.7l-1.2 1.1M406.9 233.7l-1.2 1.2M406.9 233.8l-1.2 1.2M406.9 233.8l-1.1 1.2M407 233.4l-1.4 1.3M407 233.9l-1.2 1.2M407 233.9l-1.1 1.2M407.1 231.3l-2.7 2.6"/>
<path d="M407.1 234.1l-1.2 1.2M407.1 231.3l-2.8 2.8M407.1 234.1l-1.1 1.3M407.2 234.2l-1.2 1.2M407.2 234.3l-1.1 1.2M407.2 233l-3.3 3.3M407.3 231.3l-3.2 3.2M407.3 234.3l-1.2 1.3 1.2-1.2M407.3 231.3l-3.4 3.4M407.3 234.4l-1.1 1.4M407.4 232.8l-3.5 3.5M407.4 231.3l-3.7 3.7"/>
<path d="M407.4 234.6l-1.1 1.2M407.5 234.7l-1.2 1.2M407.5 231.3l-3.9 3.9M407.5 234.8l-1.1 1.2M407.6 234.9l-1.2 1.1M407.6 236.3l.6-.5-.6 .5M407.6 234.9l-1.2 1.2M407.6 231.3l-4.3 4.3M407.6 235l-1.1 1.2M407.7 232.4l-3.9 3.9M407.7 235l-1.2 1.2M407.7 235.1l-1.2 1.2"/>
<path d="M407.7 235.1l-1.1 1.2M407.7 231.3l-4.6 4.6M407.8 235.2l-1.1 1.1M407.8 232.2l-4.1 4.1M407.8 231.3l-4.8 4.8M407.9 235.3l-1 1M407.9 231.3l-5 5M407.9 235.4l-.9 .9M407.9 235.4l-.8 .9M408 231.3l-5 5M408 235.5l-.7 .8 .7-.7M408.1 235.6l-.7 .7"/>
<path d="M408.1 231.8l-4.5 4.5M408.1 235.7l-.6 .6M408.1 231.3l-5.1 5M408.2 231.3l-5 5M408.2 235.9l-.4 .4M408.2 231.6l-4.7 4.7M408.2 235.9l-.3 .4M408.3 236l-.4 .3M408.3 231.3l-5.1 5M408.3 236l-.2 .3M408.3 236.1l-.2 .2M408.3 231.3l-5 5"/>
<path d="M408.4 236.2l-.2 .1M408.4 231.3l-5 5M408.4 236.2l-.1 .1M408.4 231.3l-1.6 2.3M408.4 236.3h.1M426.8 225.2h-155.5v49.2M271.3 244.9h11.1M271.3 259.6h11.1M271.9 245.8h3.6l-1.8 3.1zM272 255.9h3.4l-1.7 3zM272 240.6h3.6l-1.8 3.5zM272.1 250.9h3.3l-1.6 3z"/>
<path d="M272.2 250.9l-.1 .1M272.4 250.9l-.2 .3M272.7 250.9l-.4 .4M273 250.9l-.6 .6M273.2 241.4h.8M273.2 250.9l-.7 .8M273.5 242.6h.5a.28 .28 0 0 0 .2-.3 .28 .28 0 0 0-.2-.3h-.5v1.1M273.5 250.9l-.9 .9M273.7 250.9l-1 1.1M273.9 256.3l-.4 .1-.2 .3v.6l.6 .1M274 250.9l-1.2 1.2M274 253.5l-.3 .3"/>
<path d="M274 240.9h-.8v1.1M274.1 246.4a.42 .42 0 0 0-.5-.2 .42 .42 0 0 0-.2 .5l.6 .3a.48 .48 0 0 1-.1 .8 .48 .48 0 0 1-.7-.3M274.2 250.9l-1.3 1.4M274.3 252.9l-.7 .7M274.5 250.9l-1.5 1.6M274.7 252.3l-1.2 1.1M274.7 250.9l-1.7 1.7M275 250.9l-1.9 1.9M275 251.7l-1.6 1.6M275.2 250.9l-2 2.1M275.4 251.1l-2.1 2M282.4 245.9h25.7"/>
<path d="M282.4 250h25.7M282.4 254.2h25.7M282.4 258.3h25.7M297.1 245.9v20.7M308.1 255.5h52.5M360.6 251.9h66.2M360.6 256.9h66.2M402 256.9v9.7M410.2 256.9v17.5M418.5 256.9v9.7M5 270.4h97v4M35 270.4v4"/>
<path d="M43 270.4v4M57.7 274.4v5M68 270.4v4M102.9 274.4v5M148.1 274.4v5M193.3 274.4v5M238.5 274.4v5M272.4 260.9h2.4M272.4 260.9v2.5M272.4 263.4h2.4M272.4 260.9l2.4 2.5M272.4 265.8h2.5v2.4h-2.5z"/>
<path d="M272.4 266.5h2.5M272.4 266.2h2.5M272.4 268.1h2.5M272.4 266.7h2.5M272.4 267h2.5M272.4 267.7h2.5M272.4 268.2h2.5M272.4 265.8h2.5M272.4 268h2.5M272.4 267.1h2.5M272.4 265.9h2.5M272.4 267.8h2.5"/>
<path d="M272.4 266.9h2.5M272.4 266.4h2.5M272.4 267.3h2.5M272.4 266.8h2.5M272.4 266.3h2.5M272.4 267.9h2.5M272.4 266h2.5M272.4 267.6h2.5M272.4 267.2h2.5M272.4 267.5h2.5M272.4 266.6h2.5M272.4 267.4h2.5"/>
<path d="M272.4 266.1h2.5M274 271.3l-1.1 1.9-1.2-1.9h4.4M274.8 260.9v2.5M274.8 260.9l-2.4 2.5M282.4 266.6h144.4M282.4 262.4h25.7M283.7 274.4v5M312.2 271.5h2M314.4 271.5h.7M314.7 269v1.9M314.7 271.1v.7M314.7 272v2"/>
<path d="M315.3 271.5h1.9M319.3 271.5h2.9M320.9 270.5l4.5-.5v3l-4.5-.5zM322.5 271.5h1.3M324.1 271.5h3M328.9 274.4v5M331.1 266.6v7.8M345.8 266.6v7.8M374.1 274.4v5M382.6 266.6v7.8"/>
<circle cx="314.7" cy="271.5" r="1.5"/>
<circle cx="314.7" cy="271.5" r="1"/>
</g>
<text font-size="4.8" x="368.2" y="264.8">705550000-SD</text>
<text font-size="4.5" x="421.2" y="264.7">A</text>
<g font-size="4.2">
<text x="27.7" y="4">9</text>
<text x="79.2" y="4">8</text>
<text x="124.4" y="4">7</text>
<text x="169.6" y="4">6</text>
<text x="214.8" y="4">5</text>
<text x="260" y="4">4</text>
<text x="305.2" y="4">3</text>
<text x="350.4" y="4">2</text>
<text x="401.8" y="4">1</text>
<text x="1.4" y="33.3">E</text>
<text x="428.2" y="33.3">E</text>
<text x="1.4" y="90.4">D</text>
<text x="428.2" y="90.4">D</text>
<text x="1.4" y="141.2">C</text>
<text x="428.2" y="141.2">C</text>
<text x="1.4" y="192">B</text>
<text x="428.2" y="192">B</text>
<text x="1.4" y="249.2">A</text>
<text x="428.2" y="249.2">A</text>
<text x="27.7" y="278.4">9</text>
<text x="79.2" y="278.4">8</text>
<text x="124.4" y="278.4">7</text>
<text x="169.6" y="278.4">6</text>
<text x="214.8" y="278.4">5</text>
<text x="260" y="278.4">4</text>
<text x="305.2" y="278.4">3</text>
<text x="350.4" y="278.4">2</text>
<text x="401.8" y="278.4">1</text>
</g>
<g font-size="3.9">
<text x="286.7" y="234.4">mm</text>
<text x="300.1" y="234.4">2:1</text>
</g>
<g font-size="3.5">
<text x="10.8" y="9.7">PLATING CODE</text>
<text x="57.4" y="9.6">124</text>
<text x="100.4" y="9.6">249</text>
<text x="144.9" y="9.6">250</text>
<text x="187.9" y="9.6">223</text>
<text x="16.3" y="14.7">PLATING</text>
<text x="50.4" y="14.7">BRIGHT TIN</text>
<text x="87.2" y="14.7">0.38 SELECT GOLD</text>
<text x="131.7" y="14.7">0.76 SELECT GOLD</text>
<text x="181.6" y="14.7">MATTE TIN</text>
<text x="13.4" y="19.7">PACKAGING</text>
<text x="48.1" y="19.7">PK-70873-0015</text>
<text x="91.1" y="19.7">PK-70873-0015</text>
<text x="135.6" y="19.7">PK-70873-0015</text>
<text x="178.6" y="19.7">PK-70873-0015</text>
<text x="20.3" y="30.3">CKT</text>
<text x="22.8" y="35.8">2</text>
<text x="48.5" y="30.3">MATERIAL NO</text>
<text x="51" y="35.8">70555-0001</text>
<text x="91.5" y="30.3">MATERIAL NO</text>
<text x="94" y="35.8">70555-0036</text>
<text x="136" y="30.3">MATERIAL NO</text>
<text x="138.5" y="35.8">70555-0071</text>
<text x="179" y="30.3">MATERIAL NO</text>
<text x="181.5" y="35.8">70555-4001</text>
<text x="22.8" y="40.8">3</text>
<text x="51" y="40.8">70555-0002</text>
<text x="94" y="40.8">70555-0037</text>
<text x="138.5" y="40.8">70555-0072</text>
<text x="181.5" y="40.8">70555-4002</text>
<text x="273.2" y="37.7">2-10 CKT ALLOWABLE</text>
<text x="22.8" y="45.8">4</text>
<text x="51" y="45.8">70555-0003</text>
<text x="94" y="45.8">70555-0038</text>
<text x="138.5" y="45.8">70555-0073</text>
<text x="181.5" y="45.8">70555-4003</text>
<text x="273.2" y="42.2">HOUSING VARIATIONS</text>
<text x="22.8" y="50.8">5</text>
<text x="51" y="50.8">70555-0004</text>
<text x="94" y="50.8">70555-0039</text>
<text x="138.5" y="50.8">70555-0074</text>
<text x="181.5" y="50.8">70555-4004</text>
<text x="22.8" y="55.8">6</text>
<text x="51" y="55.8">70555-0005</text>
<text x="94" y="55.8">70555-0040</text>
<text x="138.5" y="55.8">70555-0075</text>
<text x="181.5" y="55.8">70555-4005</text>
<text x="22.8" y="60.8">7</text>
<text x="22.8" y="65.8">8</text>
<text x="51" y="60.8">70555-0006</text>
<text x="51" y="65.8">70555-0007</text>
<text x="94" y="60.8">70555-0041</text>
<text x="94" y="65.8">70555-0042</text>
<text x="138.5" y="60.8">70555-0076</text>
<text x="138.5" y="65.8">70555-0077</text>
<text x="181.5" y="60.8">70555-4006</text>
<text x="181.5" y="65.8">70555-4007</text>
<text x="22.8" y="70.8">9</text>
<text x="51" y="70.8">70555-0008</text>
<text x="94" y="70.8">70555-0043</text>
<text x="138.5" y="70.8">70555-0078</text>
<text x="181.5" y="70.8">70555-4008</text>
<text x="21.8" y="75.9">10</text>
<text x="51" y="75.9">70555-0009</text>
<text x="94" y="75.9">70555-0044</text>
<text x="138.5" y="75.9">70555-0079</text>
<text x="181.5" y="75.9">70555-4009</text>
<text x="21.8" y="86.9">11</text>
<text x="51" y="86.9">70555-0010</text>
<text x="94" y="86.9">70555-0045</text>
<text x="138.5" y="86.9">70555-0080</text>
<text x="181.5" y="86.9">70555-4010</text>
<text x="21.8" y="91.9">12</text>
<text x="51" y="91.9">70555-0011</text>
<text x="94" y="91.9">70555-0046</text>
<text x="138.5" y="91.9">70555-0081</text>
<text x="181.5" y="91.9">70555-4011</text>
<text x="21.8" y="96.9">13</text>
<text x="21.8" y="101.9">14</text>
<text x="51" y="96.9">70555-0012</text>
<text x="51" y="101.9">70555-0013</text>
<text x="94" y="96.9">70555-0047</text>
<text x="94" y="101.9">70555-0048</text>
<text x="138.5" y="96.9">70555-0082</text>
<text x="138.5" y="101.9">70555-0083</text>
<text x="181.5" y="96.9">70555-4012</text>
<text x="181.5" y="101.9">70555-4013</text>
<text x="265.4" y="99.9">11-25 CKT ALLOWABLE</text>
<text x="21.8" y="106.9">15</text>
<text x="51" y="106.9">70555-0014</text>
<text x="94" y="106.9">70555-0049</text>
<text x="138.5" y="106.9">70555-0084</text>
<text x="181.5" y="106.9">70555-4014</text>
<text x="265.4" y="104.3">HOUSING VARIATIONS</text>
<text x="21.8" y="111.9">16</text>
<text x="51" y="111.9">70555-0015</text>
<text x="94" y="111.9">70555-0050</text>
<text x="138.5" y="111.9">70555-0085</text>
<text x="181.5" y="111.9">70555-4015</text>
<text x="21.8" y="116.9">17</text>
<text x="51" y="116.9">70555-0016</text>
<text x="94" y="116.9">70555-0051</text>
<text x="138.5" y="116.9">70555-0086</text>
<text x="181.5" y="116.9">70555-4016</text>
<text x="21.8" y="121.9">18</text>
<text x="51" y="121.9">70555-0017</text>
<text x="94" y="121.9">70555-0052</text>
<text x="138.5" y="121.9">70555-0087</text>
<text x="181.5" y="121.9">70555-4017</text>
<text x="21.8" y="127">19</text>
<text x="21.8" y="132">20</text>
<text x="51" y="127">70555-0018</text>
<text x="51" y="132">70555-0019</text>
<text x="94" y="127">70555-0053</text>
<text x="94" y="132">70555-0054</text>
<text x="138.5" y="127">70555-0088</text>
<text x="138.5" y="132">70555-0089</text>
<text x="181.5" y="127">70555-4018</text>
<text x="181.5" y="132">70555-4019</text>
<text x="21.8" y="137">21</text>
<text x="51" y="137">70555-0020</text>
<text x="94" y="137">70555-0055</text>
<text x="138.5" y="137">70555-0090</text>
<text x="181.5" y="137">70555-4020</text>
<text x="21.8" y="142">22</text>
<text x="51" y="142">70555-0021</text>
<text x="94" y="142">70555-0056</text>
<text x="138.5" y="142">70555-0091</text>
<text x="181.5" y="142">70555-4021</text>
<text x="21.8" y="147">23</text>
<text x="51" y="147">70555-0022</text>
<text x="94" y="147">70555-0057</text>
<text x="138.5" y="147">70555-0092</text>
<text x="181.5" y="147">70555-4022</text>
<text x="21.8" y="152">24</text>
<text x="51" y="152">70555-0023</text>
<text x="94" y="152">70555-0058</text>
<text x="138.5" y="152">70555-0093</text>
<text x="181.5" y="152">70555-4023</text>
<text x="21.8" y="157">25</text>
<text x="51" y="157">70555-0024</text>
<text x="94" y="157">70555-0059</text>
<text x="138.5" y="157">70555-0094</text>
<text x="181.5" y="157">70555-4024</text>
<text x="332.7" y="273">B-SIZE</text>
</g>
<text font-size="3.4" x="348.3" y="273">70555</text>
<g font-size="3.2">
<text x="403.1" y="264.3">PSD</text>
<text x="411.9" y="264.3">000</text>
</g>
<g font-size="2.8">
<text x="309" y="251">CHK'D: DSTEIER</text>
<text x="320.1" y="254.6">FSMITH</text>
<text x="309" y="258.3">INITIAL REVISION:</text>
<text x="320.1" y="265.7">FSMITH</text>
<text x="6.1" y="273.4">DOCUMENT STATUS</text>
<text x="37.4" y="273.4">P1</text>
<text x="45" y="273.4">RELEASE DATE</text>
<text x="70.1" y="273.4">2018/09/04</text>
<text x="88.7" y="273.4">20:30:34</text>
</g>
<g font-size="2.7">
<text x="309" y="247.3">DRWN: KSAMIEC</text>
<text x="347.4" y="247.3">2018/02/14</text>
<text x="347.4" y="250.9">2018/08/24</text>
<text x="309" y="254.6">APPR:</text>
<text x="347.4" y="254.6">2018/09/04</text>
<text x="309" y="262">DRWN: KSAMIEC</text>
<text x="348.9" y="262">2018/02/14</text>
<text x="309" y="265.7">APPR:</text>
<text x="348.9" y="265.7">2018/09/04</text>
</g>
<g font-size="2.6">
<text x="272.1" y="228.6">SYMBOLS</text>
<text x="276.4" y="233.5">=</text>
<text x="279.7" y="233.5">0</text>
<text x="276.4" y="238.4">=</text>
<text x="279.7" y="238.4">0</text>
<text x="276.4" y="243.3">=</text>
<text x="279.7" y="243.3">0</text>
<text x="309" y="243.6">EC NO:</text>
<text x="320.1" y="243.6">603253</text>
<text x="371.8" y="243.8">SL PCT HEADER ASSY RTAN PEGS</text>
<text x="276.4" y="248.2">=</text>
<text x="279.7" y="248.3">0</text>
<text x="381.5" y="247.1">WAS SDA-70555-****</text>
<text x="276.4" y="253.2">=</text>
<text x="279.7" y="253.2">0</text>
<text x="373.5" y="255.3">PRODUCT CUSTOMER DRAWING</text>
<text x="276.4" y="258.1">=</text>
<text x="276.4" y="263">=</text>
<text x="279.7" y="258.1">0</text>
<text x="279.7" y="263">0</text>
<text x="276.4" y="267.9">=</text>
<text x="279.7" y="267.9">0</text>
<text x="276.4" y="272.9">=</text>
<text x="279.7" y="272.9">0</text>
<text x="415.1" y="272.8">2 OF 3</text>
</g>
<text font-size="2.3" x="308.9" y="230.5">CURRENT REV DESC:</text>
<g font-size="1.9">
<text x="283" y="227.3">THIS DRAWING CONTAINS INFORMATION THAT IS PROPRIETARY TO MOLEX ELECTRONIC TECHNOLOGIES, LLC AND SHOULD NOT BE USED WITHOUT WRITTEN PERMISSION</text>
<text x="283.9" y="238">GENERAL TOLERANCES</text>
<text x="283" y="244.5">ANGULAR TOL</text>
<text x="286.3" y="240.4">(UNLESS SPECIFIED)</text>
<text x="297.6" y="244.5">±</text>
<text x="303.5" y="244.5">°</text>
<text x="283" y="248.7">4 PLACES</text>
<text x="297.6" y="248.6">±</text>
<text x="283" y="252.8">3 PLACES</text>
<text x="283" y="256.9">2 PLACES</text>
<text x="297.6" y="252.8">±</text>
<text x="297.6" y="256.9">±</text>
<text x="301.7" y="256.9">0.15</text>
<text x="283" y="261.1">1 PLACE</text>
<text x="297.6" y="261.1">±</text>
<text x="301.7" y="261.1">0.25</text>
<text x="283.1" y="265.2">0 PLACES</text>
<text x="284.8" y="268.7">DRAFT WHERE APPLICABLE</text>
<text x="297.6" y="265.2">±</text>
<text x="302.3" y="265.2">0.0</text>
<text x="287.5" y="273.6">WITHIN DIMENSIONS</text>
<text x="289.9" y="271.2">MUST REMAIN</text>
</g>
<text font-size="1.7" x="419" y="258.6">REVISION</text>
<g font-size="1.5">
<text x="282.9" y="229.6">DIMENSION UNITS</text>
<text x="300.1" y="229.6">SCALE</text>
<text x="361.1" y="258.6">DOCUMENT NUMBER</text>
<text x="402.5" y="258.6">DOC TYPE</text>
<text x="410.8" y="258.6">DOC PART</text>
<text x="309.5" y="268.3">THIRD ANGLE PROJECTION</text>
<text x="334.8" y="268.3">DRAWING</text>
<text x="350.4" y="268.3">SERIES</text>
<text x="361.1" y="268.2">MATERIAL NUMBER</text>
<text x="383.2" y="268.3">CUSTOMER</text>
<text x="412.5" y="268.3">SHEET NUMBER</text>
</g>
<text font-size="1.3" x="272.6" y="272.5">C</text>
<g font-size="1.1">
<text x="5.3" y="276">FORMAT: master-tb-prod-B</text>
<text x="5.3" y="277.4">REVISION: H</text>
<text x="5.3" y="278.8">DATE: 2018/01/18</text>
</g>
</svg>
